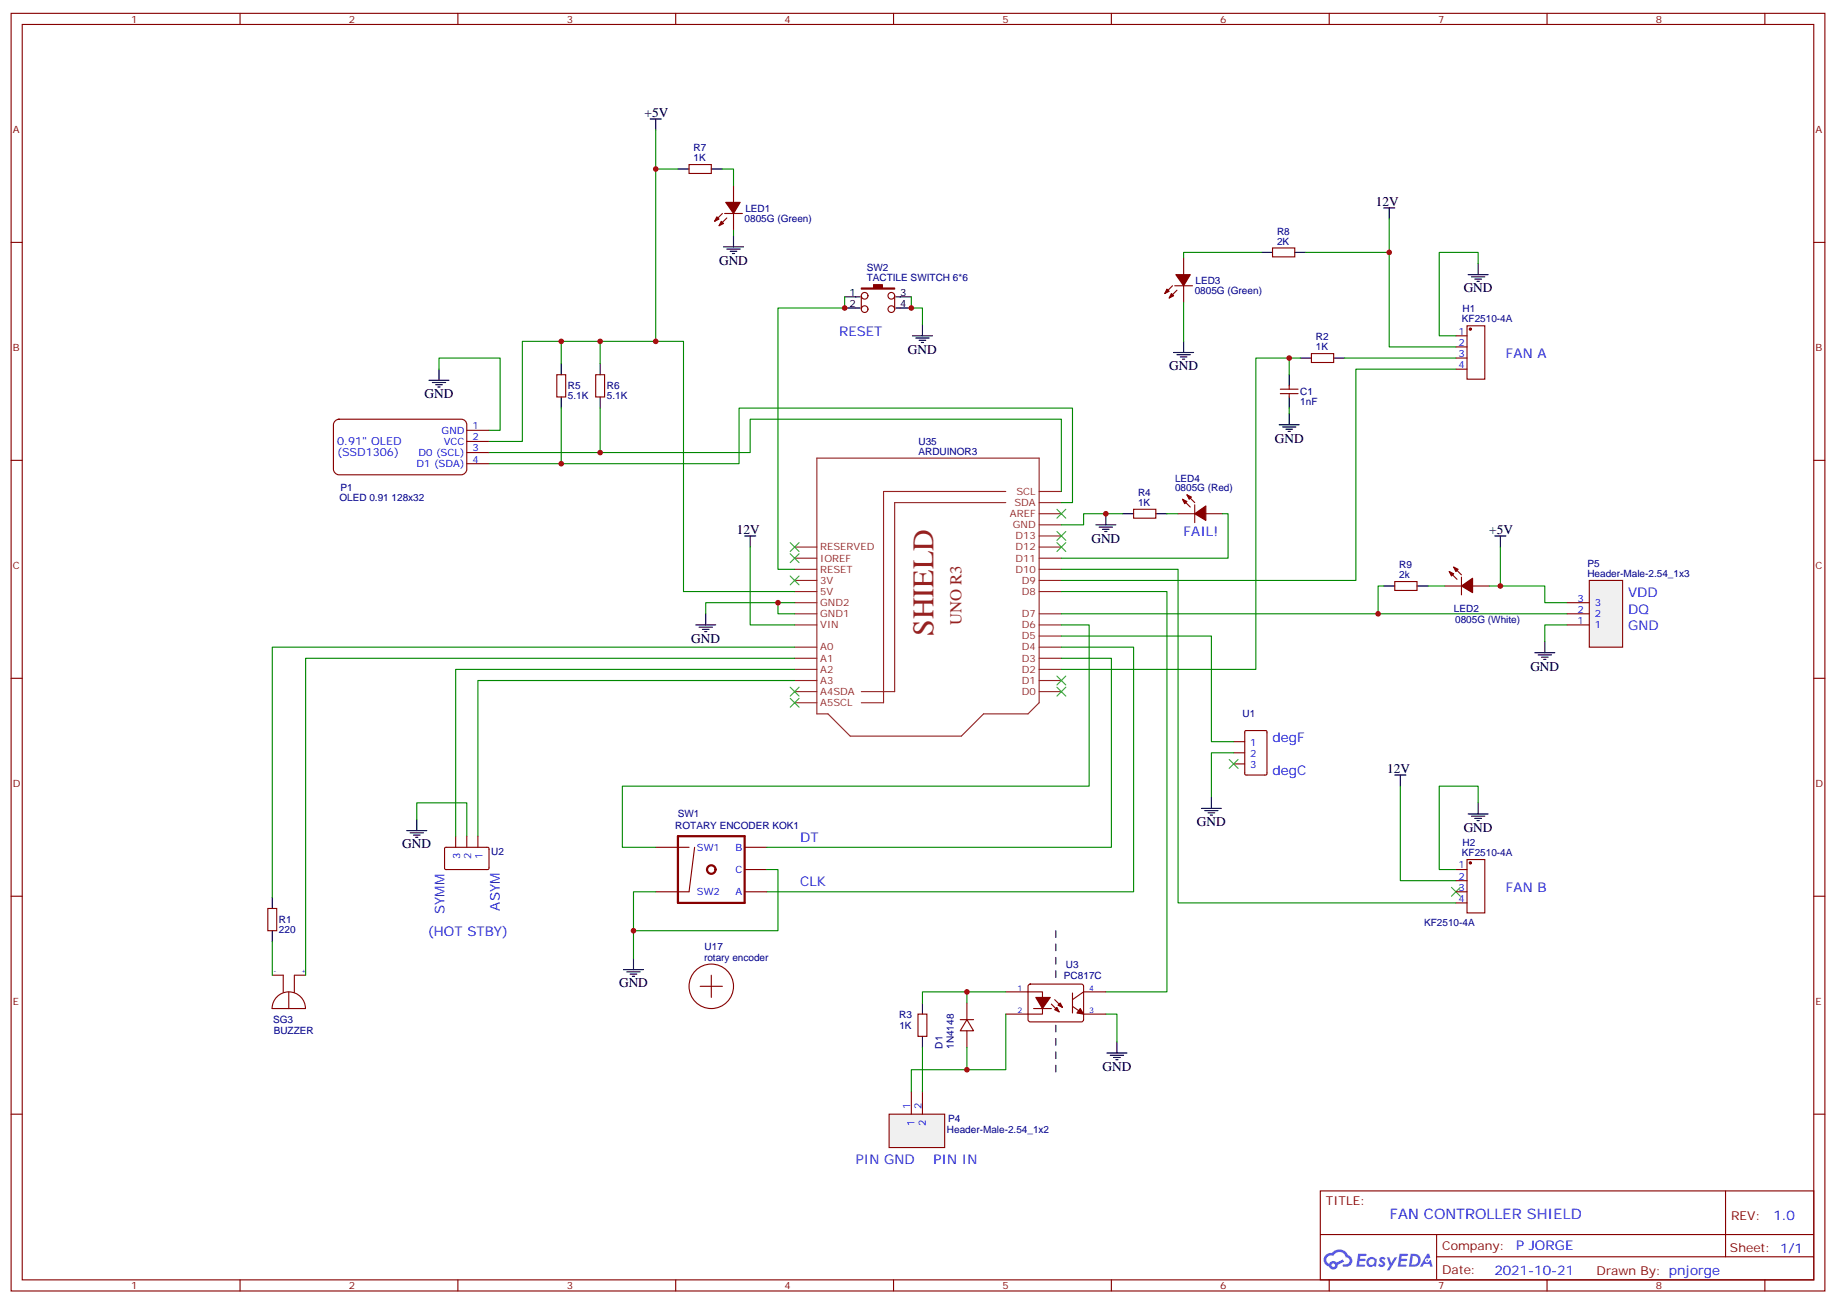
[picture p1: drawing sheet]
<svg xmlns="http://www.w3.org/2000/svg" width="583mm" height="413mm" viewBox="0 0 583 413" stroke-linecap="round" stroke-linejoin="round" font-family="sans-serif">
<g fill="none" stroke="#870000" stroke-width=".35">
<path d="M3.5 4.2h575.8v405.4h-575.8zM7.1 7.8h568.6v398.2h-568.6zM76.2 4.2v3.6M145.3 4.2v3.6M214.5 4.2v3.6M283.6 4.2v3.6M352.8 4.2v3.6M421.9 4.2v3.6M491.1 4.2v3.6M560.2 4.2v3.6M3.5 76.9h3.6M575.7 76.9h3.6"/>
<path d="M3.5 146.1h3.6M575.7 146.1h3.6M3.5 215.2h3.6M575.7 215.2h3.6M3.5 284.3h3.6M575.7 284.3h3.6M3.5 353.5h3.6M575.7 353.5h3.6M419.1 377.8h156.6v28.2h-156.6zM547.7 377.8v20.9M419.1 391.7h156.5M456 398.7h119.6"/>
<path d="M456 391.7v14.1M76.2 406v3.6M145.3 406v3.6M214.5 406v3.6M283.6 406v3.6M352.8 406v3.6M421.9 406v3.6M491.1 406v3.6M560.2 406v3.6"/>
</g>
<g fill="#5487ff">
<path d="M438.1 399a1.22 1.22 0 0 1 1.7 .3l-.4 .5a.47 .47 0 0 0-.3-.4 .47 .47 0 0 0-.5 .2l.1 .3a1.14 1.14 0 0 1 .8 1.7 1.14 1.14 0 0 1-1.9 0l-.2-.2 .5-.5 .7 .4a.29 .29 0 0 0 .3-.3 .29 .29 0 0 0-.2-.3 1.04 1.04 0 0 1-.6-1.7z"/>
<path d="M431.1 397.8h2.3l.4 .1-.2 .5-1.8 .1-.1 .9h1.5l.3 .3-.3 .4h-1.6l-.2 1.1h1.7l.2 .3-.2 .4h-2.6z"/>
<path d="M444.2 397.8l2.7 .1-.1 .5-1.8 .1-.2 .9h1.6l.3 .3-.4 .4h-1.6l-.1 1.1h1.7l.2 .3-.2 .4h-2.7z"/>
<path d="M453 397.8h.7l.3 1.2-.6 .3a.69 .69 0 0 0-1 .3 .69 .69 0 0 0 .4 1 .69 .69 0 0 0 .9-.6l.5-.3 .6 2.2h-.8l-.3-.9h-1.7l-.5 .9h-.8z"/>
<path d="M440.2 398.8h.8l.6 1.9 1.1-1.9h.9l-2.6 4.2h-.8l.9-1.5z"/>
<path d="M447.8 397.8l-.6 4.1h1.3a2.11 2.11 0 0 0 2.5-2.1 2.11 2.11 0 0 0-2.5-2zM448.5 398.5a1.43 1.43 0 0 1 1.6 1.6 1.43 1.43 0 0 1-2 1.1z"/>
<path d="M434.1 399.4a1.54 1.54 0 0 0-.1 2.1 1.54 1.54 0 0 0 2.1 .2l.7 .2 .3-2.3-.6-.3a1.49 1.49 0 0 0-2.4 .1zM434.3 400.4a.95 .95 0 0 1 1.9 0 .95 .95 0 0 1-1.9 0z"/>
<path d="M420.8 398.1a2.18 2.18 0 0 0 1.1 3.8 1.44 1.44 0 0 0 1.6 .9 1.44 1.44 0 0 0 1.2-1.5l2-1-.5-.8-1.9 1a1.47 1.47 0 0 0-2.4 .5 1.39 1.39 0 0 1-.7-2 1.39 1.39 0 0 1 2-.5 2.12 2.12 0 0 1 2.2-1.3 2.12 2.12 0 0 1 1.9 1.7 1.14 1.14 0 0 1 1 1.4 1.14 1.14 0 0 1-1.6 .8 .43 .43 0 0 0-.5 .3 .43 .43 0 0 0 .4 .5 1.98 1.98 0 0 0 2.5-1.2 1.98 1.98 0 0 0-1.2-2.5 3.1 3.1 0 0 0-5.3-.7l-.9 .1zM422.7 401.4a.55 .55 0 0 1 1.1 0 .55 .55 0 0 1-1.1 0z"/>
<circle cx="453" cy="399.9" r=".26"/>
</g>
<g fill="none" stroke="#870000" stroke-width=".35">
<path d="M218.7 52.2h7.1v2.8h-7.1zM232.8 58.9v5.3M229.3 67.7l-2.5 2.5M230 67.7h5.7M230.7 69.1l-2.5 2.5M232.8 67.7v5.3M403.9 78.7h7.1v2.8h-7.1zM273.4 93.8v4.3M284 93.8v4.3M372.2 90.7l-2.5 2.4M372.9 90.7h5.6M373.6 92.1l-2.5 2.4"/>
<path d="M375.7 81.8v5.3M375.7 90.7v5.3M176.7 118.9h2.9v7h-2.9zM189.1 118.9h2.8v7h-2.8zM416.3 112.2h7v2.8h-7zM106.4 133.5l1.2-.5 39.3 .1 1 .8 .3 .9-.1 14.5-.5 .8-1.2 .5h-39.3l-.7-.5-.6-1.2v-14.1zM148.2 136.5h7M406.4 124.9h5.6M406.4 123.5h5.6M409.2 122.4v1.1M409.2 124.9v1M148.2 143.6h7"/>
<path d="M148.2 147.1h7M148.2 140.1h7M375.4 158.4l2.4 2.5M376.8 157l2.4 2.5M359.8 161.6h7.1v2.8h-7.1zM373.9 163h5.3M379.2 160.2v5.6M382.8 163h5.3M461.4 179.9l2.5 2.5M442.7 184.5h7.1v2.8h-7.1zM458.6 185.9h5.3M460 181.3l2.5 2.5"/>
<path d="M463.9 183.1v5.6M467.4 185.9h5.3M391.6 235.3h3.5M391.6 238.8h3.5M395.2 231.9h6.9v13.9h-6.9zM391.6 242.4h3.5M141.2 268.9h13.9v6.9h-13.9zM144.6 265.3v3.5M148.2 265.3v3.5M151.7 265.3v3.5M208.1 268.8h10.6M220.5 268.8l-1.8 14.1h-10.6"/>
<path d="M236.4 275.9h7M236.4 268.8h7M85 288.2h2.8v7.1h-2.8zM236.4 282.9h7M86.4 309.4h3.5v5.5M87.9 316.2a5.3 5.3 0 0 1 5.8-1.1 5.3 5.3 0 0 1 3.3 4.9h-10.6a5.3 5.3 0 0 1 1.5-3.8zM91.7 314.7v5.3M93.4 309.4v5.5M93.5 309.4h3.5M306.9 318.2v5.3M319.3 314.7h11.6v7h-11.6M326.6 312.4l.4-.2 16.5 .1 .5 .6-.1 10.9-.6 .4-16.5-.1-.5-.6v-10.6z"/>
<path d="M328.1 320h5.6M333.7 318.6l2.5 2.4M334.8 317.1l2.5 2.5M340.4 319.3l3.6 2.4h7M340.4 315v6.4M351 314.7h-7l-3.6 2.4M291.4 321.7h2.8v7.1h-2.8zM304.8 323.5h4.2M306.9 323.5l2.1 3.5h-4.2zM306.9 327v5.3"/>
<circle cx="274.5" cy="98.1" r="1.06"/>
<circle cx="274.5" cy="93.8" r="1.06"/>
<circle cx="282.9" cy="93.8" r="1.06"/>
<circle cx="282.9" cy="98.1" r="1.06"/>
</g>
<g fill="none" stroke="#870000" stroke-width=".71">
<path d="M215.2 265.3h21.2v21.2h-21.2z"/>
<circle cx="225.8" cy="275.9" r="1.35"/>
</g>
<g fill="none" stroke="#000" stroke-width=".35">
<path d="M206.4 37.7h3.5M208.1 37.7v3.6M215.2 53.6h3.5M225.8 53.6h3.5M229.7 78.3h6.3M230.7 79h4.2M231.8 79.7h2.1M232.8 74.8v3.5M439.2 66h3.5M441 66v3.5M232.5 80.4h.7M268.1 94.2h4.9"/>
<path d="M268.1 97.7h4.9M284.3 94.2h5M284.3 97.7h5M400.4 80.1h3.5M411 80.1h3.5M466 87.1h6.4M467.1 87.8h4.2M468.1 88.5h2.2M468.8 89.3h.7M469.2 83.6v3.5M139.3 117.1v3.6M178.2 115.4v3.5"/>
<path d="M190.5 115.4v3.5M289.6 106.5h6.4M290.7 107.2h4.2M291.7 108h2.2M292.5 108.7h.7M292.8 103v3.5M372.5 111.8h6.4M373.6 112.5h4.2M374.6 113.2h2.2M375.4 113.9h.7M375.7 108.3v3.5M409.2 118.9v3.5"/>
<path d="M412.7 113.6h3.6M423.3 113.6h3.6M136.2 120.7h6.3M137.2 121.4h4.3M138.3 122.1h2.1M139 122.8h.7M178.2 125.9v3.6M190.5 125.9v3.6M406 134.8h6.4M407.1 135.5h4.2M408.2 136.2h2.1M408.9 136.9h.7"/>
<path d="M409.2 125.9v3.6M409.2 131.2v3.6M236.4 170h3.5M238.1 170v3.6M347.8 166.5h6.4M348.9 167.2h4.2M350 167.9h2.1M350.7 168.6h.7M351 163v3.5M356.3 163h3.5M366.9 163h3.5M474.5 170h3.5"/>
<path d="M476.2 170v3.6M220.8 198.3h6.4M221.9 199h4.2M223 199.7h2.1M224 194.7v3.6M439.2 185.9h3.5M449.8 185.9h3.5M223.7 200.4h.7M487.2 207.1h6.3M488.2 207.8h4.3M489.3 208.5h2.1M490 209.2h.7"/>
<path d="M490.4 203.6v3.5M132.3 260v3.5M381.4 256.5h6.3M382.4 257.2h4.2M383.5 257.9h2.1M384.2 258.6h.7M384.5 252.9v3.6M442.7 245.9h3.6M444.5 245.9v3.5M466 258.2h6.4M467.1 258.9h4.2M468.1 259.6h2.2"/>
<path d="M469.2 254.7v3.5M129.1 263.5h6.4M130.2 264.2h4.2M131.2 264.9h2.1M131.9 265.6h.7M468.8 260.4h.7M86.4 284.7v3.5M86.4 295.3v3.5M197.9 307.6h6.4M199 308.3h4.2M200 309h2.1M200.7 309.7h.7"/>
<path d="M201.1 304.1v3.5M292.8 318.2v3.5M292.8 328.8v3.5M351.4 334.1h6.3M352.4 334.8h4.3M353.5 335.5h2.1M354.2 336.2h.7M354.5 330.6v3.5"/>
</g>
<g fill="#870000" stroke="#870000" stroke-width=".35">
<path d="M273.4 91.4h3.9v-1.1h2.8v1.1h3.9v.3h-10.6z"/>
<path d="M342.9 320l1.1 1.7-2.2-.3z"/>
<path d="M334.8 320.3l.7-.7 .7 1.4z"/>
<path d="M336.5 318.2l.8 1.4-1.5-.7z"/>
<path d="M328.8 316.4h4.6l-2.5 3.6z"/>
<path d="M229 70.2l.7 .7-1.5 .7z"/>
<path d="M227.5 68.8l.7 .7-1.4 .7z"/>
<path d="M230.4 64.2h4.5l-2.1 3.5z"/>
<path d="M460 181.3l1.4 .7-.7 .7z"/>
<path d="M461.4 179.9l1.4 .7-.7 .7z"/>
<path d="M463.9 185.9l3.5-2.5v4.6z"/>
<path d="M371.8 93.1l.7 .7-1.4 .7z"/>
<path d="M370.4 91.7l.7 .7-1.4 .7z"/>
<path d="M373.2 87.1h4.6l-2.1 3.6z"/>
<path d="M375.4 158.4l1.4 .7-.7 .7z"/>
<path d="M376.8 157l1.4 .7-.7 .7z"/>
<path d="M379.2 163l3.6-2.5v4.6z"/>
</g>
<g fill="none" stroke="#8c2424" stroke-width=".35">
<path d="M259.3 145.3h70.5v77.7l-3.5 3.5h-14.1l-7 7h-35.3l-7.1-7h-3.5zM319.3 155.9h-38.8v67.1h-7.1M319.3 159.5h-35.3v59.9h-10.6M329.8 155.9h7.1M329.8 159.5h7.1M252.2 177.1h7.1M252.2 173.6h7.1M329.8 177.1h7.1M329.8 173.6h7.1M329.8 170h7.1M329.8 166.5h7.1M329.8 163h7.1"/>
<path d="M252.2 198.3h7.1M252.2 194.7h7.1M252.2 187.7h7.1M252.2 184.2h7.1M252.2 180.6h7.1M252.2 191.2h7.1M329.8 198.3h7.1M329.8 194.7h7.1M329.8 187.7h7.1M329.8 184.2h7.1M329.8 180.6h7.1M252.2 219.4h7.1"/>
<path d="M252.2 215.9h7.1M252.2 212.4h7.1M252.2 208.8h7.1M252.2 205.3h7.1M329.8 219.4h7.1M329.8 215.9h7.1M329.8 212.4h7.1M329.8 208.8h7.1M329.8 205.3h7.1M329.8 201.8h7.1M252.2 223h7.1"/>
</g>
<g fill="none" stroke="#008700" stroke-width=".35">
<path d="M208.1 41.3v67h-42.3v31.8h-10.6M208.1 53.6h7.1M229.3 53.6h3.5v5.3M232.8 73v1.8M441 69.5v40.6h21.1M268.1 94.2v3.5h-21.2v82.9h5.3M289.3 94.2v3.5h3.5v5.3M375.7 96v12.3M400.4 80.1h-24.7v1.7M414.5 80.1h26.5M469.2 83.6v-3.5h-12.4v26.4h5.3M139.3 117.1v-3.5h19.4v22.9h-3.5"/>
<path d="M178.2 108.3v7.1M190.5 108.3v7.1M208.1 108.3h8.9v79.4h35.2M426.9 113.6h35.2M462.1 117.1h-31.7v67.1h-93.5M178.2 129.5v17.6h-23M190.5 129.5v14.1h-35.3M409.2 129.5v1.7M238.1 173.6v24.7h14.1M356.3 163h-12.3v3.5h-7.1M370.4 163h3.5M388.1 163h1.7v14.1h-52.9"/>
<path d="M246.9 191.2v3.5h5.3M252.2 191.2h-28.2v3.5M336.9 180.6h37v105.9h88.2M336.9 198.3h8.8v51.1h-148.1v19.4h10.5M336.9 187.7h33.5v127h-19.4M336.9 194.7h160.5M453.3 185.9h5.3M252.2 205.3h-165.8v79.4M252.2 208.8h-155.2v100.6M252.2 212.4h-107.6v52.9M252.2 215.9h-100.5v49.4M336.9 205.3h22.9v77.6h-116.4"/>
<path d="M336.9 208.8h15.9v60h-109.4M336.9 201.8h47.6v33.5h7.1M391.6 238.8h-7.1v14.1M132.3 260v-5.3h15.9v10.6M444.5 249.4v30h17.6M469.2 254.7v-5.3h-12.4v26.5h5.3M243.4 275.9h3.5v19.4h-45.8M86.4 298.8v10.6M208.1 282.9h-7v21.2M351 321.7h3.5v8.9"/>
</g>
<g fill="none" stroke="#3c3" stroke-width=".35">
<path d="M250.8 172.2l2.8 2.8M250.8 175.7l2.8 2.8M253.6 172.2l-2.8 2.8M253.6 175.7l-2.8 2.8M335.5 172.2l2.8 2.8M335.5 168.6l2.8 2.9M335.5 161.6l2.8 2.8M338.3 172.2l-2.8 2.8M338.3 168.6l-2.8 2.9M338.3 161.6l-2.8 2.8M250.8 182.7l2.8 2.9M253.6 182.7l-2.8 2.9"/>
<path d="M335.5 218l2.8 2.8M335.5 214.5l2.8 2.8M338.3 218l-2.8 2.8M338.3 214.5l-2.8 2.8M390.2 240.9l2.8 2.9M393 240.9l-2.8 2.9M460.7 281.5l2.8 2.8M463.5 281.5l-2.8 2.8"/>
</g>
<path d="M335.1 295.3v15.9M335.1 325.3v15.8" fill="none" stroke="#000" stroke-width=".35" stroke-dasharray="2.1 2.1"/>
<path d="M282.2 353.5h17.7v10.6h-17.7z" fill="#f0f0f0" stroke="#870000" stroke-width=".35"/>
<path d="M289.3 346.4v7.1M292.8 346.4v7.1" fill="none" stroke="#870000" stroke-width=".35"/>
<path d="M504.5 184.2h10.6v21.1h-10.6z" fill="#f0f0f0" stroke="#870000" stroke-width=".35"/>
<g fill="none" stroke="#870000" stroke-width=".35">
<path d="M462.1 110.1h3.6M462.1 106.5h3.6M462.1 113.6h3.6M462.1 117.1h3.6M465.7 103.4h5.6v16.9h-5.6zM497.4 198.3h7.1M497.4 194.7h7.1M497.4 191.2h7.1M462.1 279.4h3.6M462.1 275.9h3.6M465.7 272.7h5.6v16.9h-5.6zM462.1 282.9h3.6"/>
<path d="M462.1 286.5h3.6M222.2 312.9h7.1M225.8 309.4v7"/>
<circle cx="225.8" cy="312.9" r="7.1"/>
</g>
<g fill="#870000" stroke="#870000" stroke-width=".35">
<circle cx="466.7" cy="273.8" r=".35"/>
<circle cx="466.7" cy="104.4" r=".35"/>
</g>
<g fill="none" stroke="#008700" stroke-width=".35">
<path d="M409.2 113.6v5.3M412.7 113.6h-14.1v98.8h-61.7M178.2 147.1h56.4v-17.6h105.8v30h-3.5M190.5 143.6h47.6v-10.6h98.8v22.9M476.2 173.6v12.3M439.2 185.9h-1.8v8.8M472.7 185.9h17.7v5.3h7M497.4 198.3h-7v5.3M306.9 314.7v3.5M319.3 314.7h-26.5v3.5M292.8 332.3v14.1M306.9 332.3v7.1"/>
<path d="M319.3 321.7v17.7h-30v7"/>
</g>
<path d="M250.8 218l2.8 2.8M253.6 218l-2.8 2.8M250.8 221.5l2.8 2.9M253.6 221.5l-2.8 2.9" fill="none" stroke="#3c3" stroke-width=".35"/>
<g fill="#c00">
<circle cx="201.1" cy="295.3" r=".88"/>
<circle cx="178.2" cy="108.3" r=".88"/>
<circle cx="190.5" cy="108.3" r=".88"/>
<circle cx="208.1" cy="108.3" r=".88"/>
<circle cx="268.1" cy="97.7" r=".88"/>
<circle cx="289.3" cy="97.7" r=".88"/>
<circle cx="246.9" cy="191.2" r=".88"/>
<circle cx="351" cy="163" r=".88"/>
<circle cx="476.3" cy="185.9" r=".88"/>
<circle cx="437.4" cy="194.7" r=".88"/>
<circle cx="409.2" cy="113.6" r=".88"/>
<circle cx="441" cy="80.1" r=".88"/>
<circle cx="306.9" cy="314.7" r=".88"/>
<circle cx="306.9" cy="339.4" r=".88"/>
<circle cx="190.5" cy="143.6" r=".88"/>
<circle cx="178.2" cy="147.1" r=".88"/>
<circle cx="208.1" cy="53.6" r=".88"/>
</g>
<text font-size="9.5" fill="#8d2323" x="296.3" y="201.8" transform="rotate(-90 296.3 201.8)">SHIELD</text>
<text font-size="5.3" fill="#8d2323" x="305.2" y="198.3" transform="rotate(-90 305.2 198.3)">UNO R3</text>
<text font-size="4.6" fill="#00f" x="441.2" y="386.9">FAN CONTROLLER SHIELD</text>
<g font-size="4.2">
<text x="204.6" y="37">+5V</text>
<text x="436.7" y="65.3">12V</text>
<text x="228.2" y="84">GND</text>
<text x="464.6" y="92.8">GND</text>
<text x="288.2" y="112.2">GND</text>
<text x="371.1" y="117.5">GND</text>
<text x="134.8" y="126.3">GND</text>
<text x="404.6" y="140.4">GND</text>
<text x="233.9" y="169.3">12V</text>
<text x="346.4" y="172.2">GND</text>
<text x="472.7" y="169.3">+5V</text>
<text x="219.4" y="203.9">GND</text>
<text x="485.8" y="212.7">GND</text>
<text x="440.3" y="245.2">12V</text>
<text x="379.9" y="262.1">GND</text>
<text x="464.6" y="263.9">GND</text>
<text x="127.7" y="269.2">GND</text>
<text x="196.5" y="313.3">GND</text>
<text x="350" y="339.7">GND</text>
</g>
<g font-size="4.2" fill="#00f">
<text x="266.3" y="106.5">RESET</text>
<text x="478" y="113.6">FAN A</text>
<text x="375.7" y="170">FAIL!</text>
<text x="516.8" y="189.4">VDD</text>
<text x="516.8" y="194.7">DQ</text>
<text x="516.8" y="200">GND</text>
<text x="403.9" y="235.3">degF</text>
<text x="403.9" y="245.9">degC</text>
<text x="254" y="267.1">DT</text>
<text x="254" y="281.2">CLK</text>
<text x="478" y="282.9">FAN B</text>
<text x="141.1" y="290" transform="rotate(-90 141.1 290)">SYMM</text>
<text x="158.7" y="288.9" transform="rotate(-90 158.7 288.9)">ASYM</text>
<text x="135.8" y="297">(HOT STBY)</text>
<text x="271.6" y="369.4">PIN GND</text>
<text x="296.3" y="369.4">PIN IN</text>
<text x="562.9" y="387.1">1.0</text>
<text x="481.3" y="396.6">P JORGE</text>
<text x="474.4" y="404.5">2021-10-21</text>
</g>
<g font-size="3.9" fill="#800">
<text x="420.9" y="382.4">TITLE:</text>
<text x="549.5" y="387.1">REV:</text>
<text x="457.8" y="396.6">Company:</text>
<text x="549.1" y="397.2">Sheet: 1/1</text>
<text x="457.8" y="404.3">Date:</text>
<text x="506.8" y="404.4">Drawn By: pnjorge</text>
</g>
<g font-size="3.5" fill="#00f">
<text x="107" y="141.1">0.91&quot; OLED</text>
<text x="107" y="144.6">(SSD1306)</text>
</g>
<g font-size="3.2" fill="#800">
<text x="41.6" y="7.2">1</text>
<text x="110.8" y="7.2">2</text>
<text x="179.9" y="7.2">3</text>
<text x="249.1" y="7.2">4</text>
<text x="318.2" y="7.2">5</text>
<text x="387.3" y="7.2">6</text>
<text x="456.5" y="7.2">7</text>
<text x="525.6" y="7.2">8</text>
<text x="4.1" y="42.3">A</text>
<text x="576.3" y="42.3">A</text>
<text x="4.1" y="111.5">B</text>
<text x="576.3" y="111.5">B</text>
<text x="4.1" y="180.6">C</text>
<text x="576.3" y="180.6">C</text>
<text x="4.1" y="249.8">D</text>
<text x="576.3" y="249.8">D</text>
<text x="4.1" y="318.9">E</text>
<text x="576.3" y="318.9">E</text>
<text x="41.6" y="409">1</text>
<text x="110.8" y="409">2</text>
<text x="179.9" y="409">3</text>
<text x="249.1" y="409">4</text>
<text x="318.2" y="409">5</text>
<text x="387.3" y="409">6</text>
<text x="456.5" y="409">7</text>
<text x="525.6" y="409">8</text>
</g>
<g font-size="3.2" fill="#000080">
<text x="220.1" y="51.2">1K</text>
<text x="220.1" y="48">R7</text>
<text x="236.4" y="70.3">0805G (Green)</text>
<text x="236.6" y="67.1">LED1</text>
<text x="405.4" y="77.6">2K</text>
<text x="405.4" y="74.5">R8</text>
<text x="275.1" y="89.3">TACTILE SWITCH 6*6</text>
<text x="275.1" y="86.1">SW2</text>
<text x="379.2" y="93.2">0805G (Green)</text>
<text x="379.5" y="90.1">LED3</text>
<text x="464.3" y="99">H1</text>
<text x="417.7" y="108">R2</text>
<text x="464.1" y="102.3">KF2510-4A</text>
<text x="417.7" y="111.1">1K</text>
<text x="180.3" y="123.5">R5</text>
<text x="192.6" y="123.5">R6</text>
<text x="412.7" y="125.3">C1</text>
<text x="180.3" y="126.7">5.1K</text>
<text x="192.6" y="126.7">5.1K</text>
<text x="412.7" y="128.5">1nF</text>
<text x="291.5" y="141.1">U35</text>
<text x="291.5" y="144.3">ARDUINOR3</text>
<text x="108.1" y="155.7">P1</text>
<text x="373" y="155.9">0805G (Red)</text>
<text x="373" y="152.8">LED4</text>
<text x="107.7" y="158.8">OLED 0.91 128x32</text>
<text x="361.3" y="160.5">1K</text>
<text x="361.3" y="157.4">R4</text>
<text x="503.9" y="179.9">P5</text>
<text x="444.2" y="183.4">2k</text>
<text x="444.2" y="180.3">R9</text>
<text x="503.9" y="183.1">Header-Male-2.54_1x3</text>
<text x="461.5" y="194.1">LED2</text>
<text x="461.9" y="197.6">0805G (White)</text>
<text x="394.4" y="227.5">U1</text>
<text x="214.3" y="262.9">ROTARY ENCODER KOK1</text>
<text x="215.2" y="259.4">SW1</text>
<text x="464.3" y="268.3">H2</text>
<text x="155.9" y="271.4">U2</text>
<text x="464.1" y="271.6">KF2510-4A</text>
<text x="88.5" y="292.9">R1</text>
<text x="452.1" y="293.7">KF2510-4A</text>
<text x="88.5" y="296.1">220</text>
<text x="223.5" y="304.8">rotary encoder</text>
<text x="223.7" y="301.5">U17</text>
<text x="337.7" y="310.5">PC817C</text>
<text x="338.3" y="307">U3</text>
<text x="285.4" y="322.9">R3</text>
<text x="86.7" y="324.6">SG3</text>
<text x="86.9" y="328.2">BUZZER</text>
<text x="285.5" y="326.4">1K</text>
<text x="299.2" y="332.7" transform="rotate(-90 299.2 332.7)">D1</text>
<text x="302.7" y="332.8" transform="rotate(-90 302.7 332.8)">1N4148</text>
<text x="300.6" y="359.3">Header-Male-2.54_1x2</text>
<text x="301" y="356.1">P4</text>
</g>
<g font-size="3.2">
<text x="269.6" y="93.8">1</text>
<text x="285.8" y="93.8">3</text>
<text x="269.6" y="97.4">2</text>
<text x="285.8" y="97.4">4</text>
</g>
<g font-size="3.2" fill="#00f">
<text x="462.9" y="106.2">1</text>
<text x="462.9" y="109.7">2</text>
<text x="462.9" y="113.2">3</text>
<text x="462.9" y="116.8">4</text>
<text x="140.2" y="137.6">GND</text>
<text x="149.9" y="136.2">1</text>
<text x="140.9" y="141.1">VCC</text>
<text x="149.9" y="143.2">3</text>
<text x="149.9" y="139.7">2</text>
<text x="132.2" y="148.2">D1 (SDA)</text>
<text x="132.9" y="144.6">D0 (SCL)</text>
<text x="149.9" y="146.8">4</text>
<text x="500.7" y="190.9">3</text>
<text x="500.7" y="197.9">1</text>
<text x="500.7" y="194.4">2</text>
<text x="506.2" y="195.8">2</text>
<text x="506.2" y="192.3">3</text>
<text x="506.2" y="199.3">1</text>
<text x="396.9" y="236.7">1</text>
<text x="396.9" y="243.8">3</text>
<text x="396.9" y="240.2">2</text>
<text x="221.2" y="269.9">SW1</text>
<text x="233.5" y="269.9">B</text>
<text x="146" y="272.6" transform="rotate(-90 146 272.6)">3</text>
<text x="149.6" y="272.6" transform="rotate(-90 149.6 272.6)">2</text>
<text x="153.1" y="272.6" transform="rotate(-90 153.1 272.6)">1</text>
<text x="462.9" y="275.5">1</text>
<text x="233.4" y="276.9">C</text>
<text x="462.9" y="279">2</text>
<text x="221.2" y="284">SW2</text>
<text x="233.5" y="284">A</text>
<text x="462.9" y="282.6">3</text>
<text x="462.9" y="286.1">4</text>
<text x="288.9" y="351.7" transform="rotate(-90 288.9 351.7)">1</text>
<text x="292.5" y="351.7" transform="rotate(-90 292.5 351.7)">2</text>
<text x="290.3" y="357.3" transform="rotate(-90 290.3 357.3)">1</text>
<text x="293.9" y="357.3" transform="rotate(-90 293.9 357.3)">2</text>
</g>
<g font-size="3.2" fill="#8d2323">
<text x="322" y="160.5">SDA</text>
<text x="322.6" y="157">SCL</text>
<text x="320.6" y="164">AREF</text>
<text x="321.5" y="167.6">GND</text>
<text x="322.3" y="171.1">D13</text>
<text x="260.3" y="178.2">IOREF</text>
<text x="260.3" y="174.6">RESERVED</text>
<text x="322.3" y="178.2">D11</text>
<text x="322.3" y="174.6">D12</text>
<text x="260.3" y="185.2">3V</text>
<text x="260.3" y="181.7">RESET</text>
<text x="322.3" y="181.7">D10</text>
<text x="324.3" y="185.2">D9</text>
<text x="260.3" y="188.7">5V</text>
<text x="324.3" y="188.7">D8</text>
<text x="260.3" y="195.8">GND1</text>
<text x="260.3" y="192.3">GND2</text>
<text x="324.3" y="195.8">D7</text>
<text x="260.3" y="199.3">VIN</text>
<text x="324.3" y="202.8">D5</text>
<text x="324.3" y="199.3">D6</text>
<text x="260.3" y="209.9">A1</text>
<text x="260.3" y="206.4">A0</text>
<text x="324.3" y="209.9">D3</text>
<text x="324.3" y="206.4">D4</text>
<text x="260.3" y="213.4">A2</text>
<text x="324.3" y="213.4">D2</text>
<text x="260.3" y="220.5">A4SDA</text>
<text x="260.3" y="217">A3</text>
<text x="324.3" y="220.5">D0</text>
<text x="324.3" y="217">D1</text>
<text x="260.3" y="224">A5SCL</text>
</g>
<g font-size="2.5" fill="#00f">
<text x="323" y="314.3">1</text>
<text x="345.7" y="314.3">4</text>
<text x="323" y="321.4">2</text>
<text x="345.7" y="321.4">3</text>
</g>
<g font-size="2.1" fill="#00f">
<text x="86.8" y="308.7">-</text>
<text x="95.6" y="308.7">+</text>
</g>
</svg>
